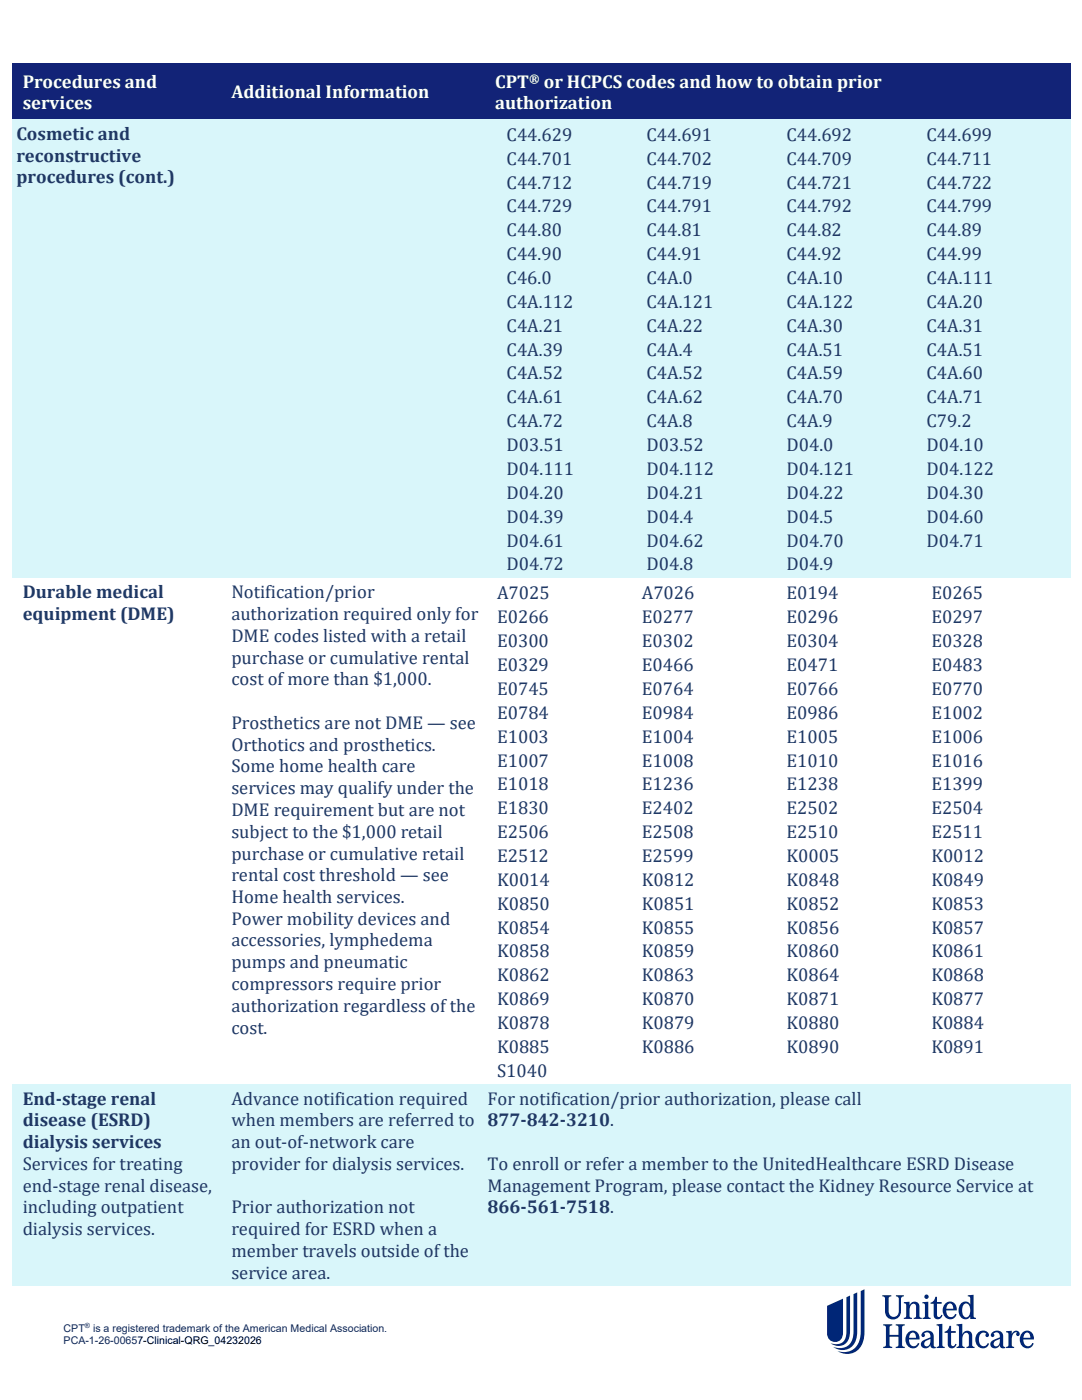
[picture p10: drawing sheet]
<svg xmlns="http://www.w3.org/2000/svg" width="216mm" height="279mm" viewBox="0 0 216 279" stroke-linecap="round" stroke-linejoin="round" font-family="sans-serif">
<g fill="#002677">
<path d="M176.1 258.5h1.8v.2a.45 .45 0 0 0-.6 .5v2.4a1.04 1.04 0 0 0 1 1.2 1.04 1.04 0 0 0 1-1.2v-2.4a.51 .51 0 0 0-.5-.5v-.2h1.6v.2a.51 .51 0 0 0-.6 .5v2.5a1.59 1.59 0 0 1-1.6 1.6 1.59 1.59 0 0 1-1.6-1.6v-2.5a.45 .45 0 0 0-.5-.5z"/>
<path d="M176.2 264.3h1.8v.2a.45 .45 0 0 0-.5 .4v1.5h1.8v-1.5a.44 .44 0 0 0-.6-.4v-.2h1.8v.2a.44 .44 0 0 0-.5 .4v3.5a.44 .44 0 0 0 .5 .4v.2h-1.8v-.2a.44 .44 0 0 0 .6-.4v-1.6h-1.8v1.6a.45 .45 0 0 0 .5 .4v.2h-1.8v-.2a.45 .45 0 0 0 .6-.4v-3.5a.45 .45 0 0 0-.6-.4z"/>
<path d="M180.3 259.9l1.2-.1v.7a1 1 0 0 1 1.1-.7 1 1 0 0 1 .9 .9v1.9a.39 .39 0 0 0 .4 .4v.2h-1.6v-.2a.39 .39 0 0 0 .5-.4v-1.8a.58 .58 0 0 0-.5-.6 .58 .58 0 0 0-.6 .5l-.2 .3a2.06 2.06 0 0 0 .2 1.9l.3 .1v.2h-1.7v-.2a.39 .39 0 0 0 .5-.4v-2.1l-.1-.3-.4-.1z"/>
<path d="M186.6 258.8h.4v1.1h.9v.3h-.9v2.2l.1 .4a.48 .48 0 0 0 .7-.4l.3 .1a.88 .88 0 0 1-.9 .8 .88 .88 0 0 1-.9-.8v-2.3h-.6v-.2a1.21 1.21 0 0 0 .9-1.2z"/>
<path d="M184 259.9l1.2-.1v2.8a.39 .39 0 0 0 .5 .4v.2h-1.6v-.2a.39 .39 0 0 0 .5-.4l-.1-2.3-.5-.2z"/>
<path d="M200.7 265.7l1.2-.1v.7a.77 .77 0 0 1 .8-.7 .77 .77 0 0 1 .7 .9 .36 .36 0 0 1-.5 0 .36 .36 0 0 1 0-.5 .75 .75 0 0 0-1 .8 2.08 2.08 0 0 0 .2 1.9l.3 .1v.2h-1.7v-.2l.3-.1 .2-.3v-2.1l-.1-.3-.4-.1z"/>
<path d="M189.4 264.6h.4v1h.9v.4h-.9v2.2l.1 .4a.48 .48 0 0 0 .7-.4l.3 .1a.88 .88 0 0 1-.9 .8 .88 .88 0 0 1-.9-.8v-2.3h-.6v-.2a1.22 1.22 0 0 0 .9-1.2z"/>
<path d="M195 266.1a1.22 1.22 0 0 1 1.4-.6 1.22 1.22 0 0 1 .9 1.2 .36 .36 0 0 1-.6 0 .36 .36 0 0 1 .1-.5l-.1-.1a.88 .88 0 0 0-1.3 .8 1.22 1.22 0 0 0 1.2 1.7l.5-.5h.3a1.39 1.39 0 0 1-1.5 1 1.39 1.39 0 0 1-1.2-1.3 2.02 2.02 0 0 1 .3-1.7z"/>
<path d="M186.9 264.3l1.1-.1v4.2l.2 .3 .3 .1v.2h-1.6v-.2l.3-.1 .2-.3v-3.5l-.2-.3-.3-.1z"/>
<path d="M190.9 264.3l1.1-.1v2.1a1 1 0 0 1 1.1-.7 1 1 0 0 1 .9 .9v1.9l.2 .3 .3 .1v.2h-1.7v-.2l.4-.1 .1-.3v-1.8a.58 .58 0 0 0-.5-.6 .58 .58 0 0 0-.6 .5l-.1 .3a2.06 2.06 0 0 0 .1 1.9l.3 .1v.2h-1.6v-.2l.3-.1 .1-.3v-3.5l-.1-.3-.3-.1z"/>
<path d="M165 260.6v5.5a1.61 1.61 0 0 0 1.7 1.7 1.61 1.61 0 0 0 1.5-1.9v-6.7zM168.9 258.9l.7-.3v7a2.5 2.5 0 0 1-2.3 3l-.8-.1-.8-.4a2.2 2.2 0 0 0 2.3-.2 2.2 2.2 0 0 0 .9-2.2zM170.3 258.3l.7-.4v7.8a3.1 3.1 0 0 1-2.9 3.7l-.8-.1-1.1-.5a2.85 2.85 0 0 0 3.1-.3 2.85 2.85 0 0 0 1-2.8zM171.7 257.7l.8-.4v8.6a4 4 0 0 1-2.7 4.2h-1.6l-1.1-.5a3.4 3.4 0 0 0 4.6-2.9z"/>
<path d="M189.1 260.4a.55 .55 0 0 1 .9 0l.2 .8h-1.4zM188.5 260.3a1.77 1.77 0 0 0-.3 2 1.77 1.77 0 0 0 1.8 .9 1.31 1.31 0 0 0 .9-.9l-.3-.1a.88 .88 0 0 1-1 .7 .88 .88 0 0 1-.7-.9l-.1-.5h2.1a1.39 1.39 0 0 0-.7-1.6 1.39 1.39 0 0 0-1.7 .4z"/>
<path d="M192.3 260.4a.76 .76 0 0 1 .9-.2 .76 .76 0 0 1 .4 .9 1.37 1.37 0 0 1-.8 1.8 1.39 1.39 0 0 1-.8-1.9zM193.1 258.5v.2l.5 .2v1.4a1.23 1.23 0 0 0-1.4-.5 1.23 1.23 0 0 0-.9 1.3 1.55 1.55 0 0 0 .3 1.6 1.55 1.55 0 0 0 1.6 .4l.4-.4v.5h1.1v-.2a.39 .39 0 0 1-.4-.4v-4.2z"/>
<path d="M204.5 266.2a.55 .55 0 0 1 .9 0l.2 .8h-1.4zM203.9 266.1a1.77 1.77 0 0 0-.3 2 1.77 1.77 0 0 0 1.8 .9 1.31 1.31 0 0 0 .9-.9l-.3-.1a.88 .88 0 0 1-1 .7 .88 .88 0 0 1-.8-.9v-.5h2.1a1.39 1.39 0 0 0-.7-1.6 1.39 1.39 0 0 0-1.7 .4z"/>
<path d="M198.5 267.7l1-.5a1.21 1.21 0 0 1-.7 1.5 .54 .54 0 0 1-.5-.4 .54 .54 0 0 1 .2-.6zM197.9 265.9a.54 .54 0 0 0 0 .9 .36 .36 0 0 0 .5-.1 .36 .36 0 0 0-.2-.5 .74 .74 0 0 1 1-.2 .74 .74 0 0 1 .3 .9 2.7 2.7 0 0 0-1.9 1.1 .96 .96 0 0 0 .7 1.1 .96 .96 0 0 0 1.2-.7v.1a.72 .72 0 0 0 1.1 .5v-.2h-.3l-.1-.3v-1.8a1.28 1.28 0 0 0-.9-1.1 1.28 1.28 0 0 0-1.4 .3z"/>
<path d="M184.6 267.7l1.1-.5a1.21 1.21 0 0 1-.8 1.5 .54 .54 0 0 1-.5-.4 .54 .54 0 0 1 .2-.6zM184.1 265.9a.54 .54 0 0 0-.1 .9 .36 .36 0 0 0 .5-.1 .36 .36 0 0 0-.1-.5 .74 .74 0 0 1 .9-.2 .74 .74 0 0 1 .4 .9 2.73 2.73 0 0 0-1.9 1.1 .96 .96 0 0 0 .7 1.1 .96 .96 0 0 0 1.2-.7v.1a.72 .72 0 0 0 1 .5v-.2h-.2l-.2-.3v-1.8a1.27 1.27 0 0 0-.8-1.1 1.27 1.27 0 0 0-1.4 .3z"/>
<path d="M181.6 266.2a.55 .55 0 0 1 1 0l.2 .8h-1.4zM181.1 266.1a1.77 1.77 0 0 0-.3 2 1.77 1.77 0 0 0 1.8 .9 1.32 1.32 0 0 0 .8-.9l-.2-.1a.88 .88 0 0 1-1 .7 .88 .88 0 0 1-.8-.9v-.5h2.1a1.39 1.39 0 0 0-.7-1.6 1.39 1.39 0 0 0-1.7 .4z"/>
<circle cx="184.9" cy="258.8" r=".44"/>
</g>
<g fill="#122377">
<path d="M2.5 12.7h41.6v11.2h-41.6z" fill-rule="evenodd"/>
<path d="M3.3 13.9h40.1v4.4h-40.1z" fill-rule="evenodd"/>
<path d="M3.3 18.3h40.1v4.3h-40.1z" fill-rule="evenodd"/>
<path d="M44.1 12.7h52.4v11.2h-52.4z" fill-rule="evenodd"/>
<path d="M44.9 16.1h50.9v4.4h-50.9z" fill-rule="evenodd"/>
<path d="M96.5 12.7h117.1v11.2h-117.1z" fill-rule="evenodd"/>
<path d="M97.3 13.9h115.5v4.4h-115.5z" fill-rule="evenodd"/>
<path d="M97.3 18.3h115.5v4.3h-115.5z" fill-rule="evenodd"/>
<path d="M2.5 12.7h41.6v.5h-41.6z" fill-rule="evenodd"/>
<path d="M44.1 12.7h52.4v.5h-52.4z" fill-rule="evenodd"/>
<path d="M96.5 12.7h117.1v.5h-117.1z" fill-rule="evenodd"/>
<path d="M2.5 23.4h41.6v.5h-41.6z" fill-rule="evenodd"/>
<path d="M44.1 23.4h52.4v.5h-52.4z" fill-rule="evenodd"/>
<path d="M96.5 23.4h117.1v.5h-117.1z" fill-rule="evenodd"/>
</g>
<g fill="#d9f6fa">
<path d="M2.5 23.9h41.6v91.5h-41.6z" fill-rule="evenodd"/>
<path d="M3.3 28.7h40.1v4.4h-40.1z" fill-rule="evenodd"/>
<path d="M3.3 33.1h40.1v4.3h-40.1z" fill-rule="evenodd"/>
<path d="M3.3 37.4h40.1v4.4h-40.1z" fill-rule="evenodd"/>
<path d="M44.1 23.9h52.4v91.5h-52.4z" fill-rule="evenodd"/>
<path d="M96.5 23.9h117.1v91.5h-117.1z" fill-rule="evenodd"/>
<path d="M97.3 24.4h115.5v90.5h-115.5z" fill-rule="evenodd"/>
<path d="M99.2 24.4h27.9v4.7h-27.9z" fill-rule="evenodd"/>
<path d="M127.1 24.4h27.9v4.7h-27.9z" fill-rule="evenodd"/>
<path d="M155 24.4h28v4.7h-28z" fill-rule="evenodd"/>
<path d="M183 24.4h27.9v4.7h-27.9z" fill-rule="evenodd"/>
<path d="M99.2 29.1h27.9v4.8h-27.9z" fill-rule="evenodd"/>
<path d="M101.1 29.4h24.1v4.3h-24.1z" fill-rule="evenodd"/>
<path d="M127.1 29.1h27.9v4.8h-27.9z" fill-rule="evenodd"/>
<path d="M129 29.4h24.1v4.3h-24.1z" fill-rule="evenodd"/>
<path d="M155 29.1h28v4.8h-28z" fill-rule="evenodd"/>
<path d="M157 29.4h24.1v4.3h-24.1z" fill-rule="evenodd"/>
<path d="M183 29.1h27.9v4.8h-27.9z" fill-rule="evenodd"/>
<path d="M184.9 29.4h24.1v4.3h-24.1z" fill-rule="evenodd"/>
<path d="M99.2 33.9h27.9v4.8h-27.9z" fill-rule="evenodd"/>
<path d="M127.1 33.9h27.9v4.8h-27.9z" fill-rule="evenodd"/>
<path d="M155 33.9h28v4.8h-28z" fill-rule="evenodd"/>
<path d="M183 33.9h27.9v4.8h-27.9z" fill-rule="evenodd"/>
<path d="M99.2 38.7h27.9v4.7h-27.9z" fill-rule="evenodd"/>
<path d="M101.1 38.9h24.1v4.3h-24.1z" fill-rule="evenodd"/>
<path d="M127.1 38.7h27.9v4.7h-27.9z" fill-rule="evenodd"/>
<path d="M129 38.9h24.1v4.3h-24.1z" fill-rule="evenodd"/>
<path d="M155 38.7h28v4.7h-28z" fill-rule="evenodd"/>
<path d="M157 38.9h24.1v4.3h-24.1z" fill-rule="evenodd"/>
<path d="M183 38.7h27.9v4.7h-27.9z" fill-rule="evenodd"/>
<path d="M184.9 38.9h24.1v4.3h-24.1z" fill-rule="evenodd"/>
<path d="M99.2 43.4h27.9v4.8h-27.9z" fill-rule="evenodd"/>
<path d="M127.1 43.4h27.9v4.8h-27.9z" fill-rule="evenodd"/>
<path d="M155 43.4h28v4.8h-28z" fill-rule="evenodd"/>
<path d="M183 43.4h27.9v4.8h-27.9z" fill-rule="evenodd"/>
<path d="M99.2 48.2h27.9v4.8h-27.9z" fill-rule="evenodd"/>
<path d="M101.1 48.4h24.1v4.4h-24.1z" fill-rule="evenodd"/>
<path d="M127.1 48.2h27.9v4.8h-27.9z" fill-rule="evenodd"/>
<path d="M129 48.4h24.1v4.4h-24.1z" fill-rule="evenodd"/>
<path d="M155 48.2h28v4.8h-28z" fill-rule="evenodd"/>
<path d="M157 48.4h24.1v4.4h-24.1z" fill-rule="evenodd"/>
<path d="M183 48.2h27.9v4.8h-27.9z" fill-rule="evenodd"/>
<path d="M184.9 48.4h24.1v4.4h-24.1z" fill-rule="evenodd"/>
<path d="M99.2 53h27.9v4.7h-27.9z" fill-rule="evenodd"/>
<path d="M127.1 53h27.9v4.7h-27.9z" fill-rule="evenodd"/>
<path d="M155 53h28v4.7h-28z" fill-rule="evenodd"/>
<path d="M183 53h27.9v4.7h-27.9z" fill-rule="evenodd"/>
<path d="M99.2 57.7h27.9v4.8h-27.9z" fill-rule="evenodd"/>
<path d="M101.1 57.9h24.1v4.4h-24.1z" fill-rule="evenodd"/>
<path d="M127.1 57.7h27.9v4.8h-27.9z" fill-rule="evenodd"/>
<path d="M129 57.9h24.1v4.4h-24.1z" fill-rule="evenodd"/>
<path d="M155 57.7h28v4.8h-28z" fill-rule="evenodd"/>
<path d="M157 57.9h24.1v4.4h-24.1z" fill-rule="evenodd"/>
<path d="M183 57.7h27.9v4.8h-27.9z" fill-rule="evenodd"/>
<path d="M184.9 57.9h24.1v4.4h-24.1z" fill-rule="evenodd"/>
<path d="M99.2 62.5h27.9v4.7h-27.9z" fill-rule="evenodd"/>
<path d="M127.1 62.5h27.9v4.7h-27.9z" fill-rule="evenodd"/>
<path d="M155 62.5h28v4.7h-28z" fill-rule="evenodd"/>
<path d="M183 62.5h27.9v4.7h-27.9z" fill-rule="evenodd"/>
<path d="M99.2 67.2h27.9v4.8h-27.9z" fill-rule="evenodd"/>
<path d="M101.1 67.5h24.1v4.3h-24.1z" fill-rule="evenodd"/>
<path d="M127.1 67.2h27.9v4.8h-27.9z" fill-rule="evenodd"/>
<path d="M129 67.5h24.1v4.3h-24.1z" fill-rule="evenodd"/>
<path d="M155 67.2h28v4.8h-28z" fill-rule="evenodd"/>
<path d="M157 67.5h24.1v4.3h-24.1z" fill-rule="evenodd"/>
<path d="M183 67.2h27.9v4.8h-27.9z" fill-rule="evenodd"/>
<path d="M184.9 67.5h24.1v4.3h-24.1z" fill-rule="evenodd"/>
<path d="M99.2 72h27.9v4.8h-27.9z" fill-rule="evenodd"/>
<path d="M127.1 72h27.9v4.8h-27.9z" fill-rule="evenodd"/>
<path d="M155 72h28v4.8h-28z" fill-rule="evenodd"/>
<path d="M183 72h27.9v4.8h-27.9z" fill-rule="evenodd"/>
<path d="M99.2 76.8h27.9v4.7h-27.9z" fill-rule="evenodd"/>
<path d="M101.1 77h24.1v4.3h-24.1z" fill-rule="evenodd"/>
<path d="M127.1 76.8h27.9v4.7h-27.9z" fill-rule="evenodd"/>
<path d="M129 77h24.1v4.3h-24.1z" fill-rule="evenodd"/>
<path d="M155 76.8h28v4.7h-28z" fill-rule="evenodd"/>
<path d="M157 77h24.1v4.3h-24.1z" fill-rule="evenodd"/>
<path d="M183 76.8h27.9v4.7h-27.9z" fill-rule="evenodd"/>
<path d="M184.9 77h24.1v4.3h-24.1z" fill-rule="evenodd"/>
<path d="M99.2 81.5h27.9v4.8h-27.9z" fill-rule="evenodd"/>
<path d="M127.1 81.5h27.9v4.8h-27.9z" fill-rule="evenodd"/>
<path d="M155 81.5h28v4.8h-28z" fill-rule="evenodd"/>
<path d="M183 81.5h27.9v4.8h-27.9z" fill-rule="evenodd"/>
<path d="M99.2 86.3h27.9v4.8h-27.9z" fill-rule="evenodd"/>
<path d="M101.1 86.5h24.1v4.4h-24.1z" fill-rule="evenodd"/>
<path d="M127.1 86.3h27.9v4.8h-27.9z" fill-rule="evenodd"/>
<path d="M129 86.5h24.1v4.4h-24.1z" fill-rule="evenodd"/>
<path d="M155 86.3h28v4.8h-28z" fill-rule="evenodd"/>
<path d="M157 86.5h24.1v4.4h-24.1z" fill-rule="evenodd"/>
<path d="M183 86.3h27.9v4.8h-27.9z" fill-rule="evenodd"/>
<path d="M184.9 86.5h24.1v4.4h-24.1z" fill-rule="evenodd"/>
<path d="M99.2 91.1h27.9v4.7h-27.9z" fill-rule="evenodd"/>
<path d="M127.1 91.1h27.9v4.7h-27.9z" fill-rule="evenodd"/>
<path d="M155 91.1h28v4.7h-28z" fill-rule="evenodd"/>
<path d="M183 91.1h27.9v4.7h-27.9z" fill-rule="evenodd"/>
<path d="M99.2 95.8h27.9v4.8h-27.9z" fill-rule="evenodd"/>
<path d="M101.1 96h24.1v4.4h-24.1z" fill-rule="evenodd"/>
<path d="M127.1 95.8h27.9v4.8h-27.9z" fill-rule="evenodd"/>
<path d="M129 96h24.1v4.4h-24.1z" fill-rule="evenodd"/>
<path d="M155 95.8h28v4.8h-28z" fill-rule="evenodd"/>
<path d="M157 96h24.1v4.4h-24.1z" fill-rule="evenodd"/>
<path d="M183 95.8h27.9v4.8h-27.9z" fill-rule="evenodd"/>
<path d="M184.9 96h24.1v4.4h-24.1z" fill-rule="evenodd"/>
<path d="M99.2 100.6h27.9v4.7h-27.9z" fill-rule="evenodd"/>
<path d="M127.1 100.6h27.9v4.7h-27.9z" fill-rule="evenodd"/>
<path d="M155 100.6h28v4.7h-28z" fill-rule="evenodd"/>
<path d="M183 100.6h27.9v4.7h-27.9z" fill-rule="evenodd"/>
<path d="M99.2 105.3h27.9v4.8h-27.9z" fill-rule="evenodd"/>
<path d="M101.1 105.6h24.1v4.3h-24.1z" fill-rule="evenodd"/>
<path d="M127.1 105.3h27.9v4.8h-27.9z" fill-rule="evenodd"/>
<path d="M129 105.6h24.1v4.3h-24.1z" fill-rule="evenodd"/>
<path d="M155 105.3h28v4.8h-28z" fill-rule="evenodd"/>
<path d="M157 105.6h24.1v4.3h-24.1z" fill-rule="evenodd"/>
<path d="M183 105.3h27.9v4.8h-27.9z" fill-rule="evenodd"/>
<path d="M184.9 105.6h24.1v4.3h-24.1z" fill-rule="evenodd"/>
<path d="M99.2 110.1h27.9v4.8h-27.9z" fill-rule="evenodd"/>
<path d="M127.1 110.1h27.9v4.8h-27.9z" fill-rule="evenodd"/>
<path d="M155 110.1h28v4.8h-28z" fill-rule="evenodd"/>
<path d="M183 110.1h27.9v4.8h-27.9z" fill-rule="evenodd"/>
<path d="M2.5 23.9h41.6v.5h-41.6z" fill-rule="evenodd"/>
<path d="M44.1 23.9h52.4v.5h-52.4z" fill-rule="evenodd"/>
<path d="M96.5 23.9h117.1v.5h-117.1z" fill-rule="evenodd"/>
<path d="M2.5 114.9h41.6v.5h-41.6z" fill-rule="evenodd"/>
<path d="M44.1 114.9h52.4v.5h-52.4z" fill-rule="evenodd"/>
<path d="M96.5 114.9h117.1v.5h-117.1z" fill-rule="evenodd"/>
</g>
<g fill="#d9f6fa">
<path d="M3.3 24.4h40.1v4.3h-40.1z"/>
<path d="M101.1 24.6h24.1v4.4h-24.1z"/>
<path d="M129 24.6h24.1v4.4h-24.1z"/>
<path d="M157 24.6h24.1v4.4h-24.1z"/>
<path d="M184.9 24.6h24.1v4.4h-24.1z"/>
<path d="M101.1 34.1h24.1v4.4h-24.1z"/>
<path d="M129 34.1h24.1v4.4h-24.1z"/>
<path d="M157 34.1h24.1v4.4h-24.1z"/>
<path d="M184.9 34.1h24.1v4.4h-24.1z"/>
<path d="M101.1 43.6h24.1v4.4h-24.1z"/>
<path d="M129 43.6h24.1v4.4h-24.1z"/>
<path d="M157 43.6h24.1v4.4h-24.1z"/>
<path d="M184.9 43.6h24.1v4.4h-24.1z"/>
<path d="M101.1 53.2h24.1v4.3h-24.1z"/>
<path d="M129 53.2h24.1v4.3h-24.1z"/>
<path d="M157 53.2h24.1v4.3h-24.1z"/>
<path d="M184.9 53.2h24.1v4.3h-24.1z"/>
<path d="M101.1 62.7h24.1v4.4h-24.1z"/>
<path d="M129 62.7h24.1v4.4h-24.1z"/>
<path d="M157 62.7h24.1v4.4h-24.1z"/>
<path d="M184.9 62.7h24.1v4.4h-24.1z"/>
<path d="M101.1 72.2h24.1v4.4h-24.1z"/>
<path d="M129 72.2h24.1v4.4h-24.1z"/>
<path d="M157 72.2h24.1v4.4h-24.1z"/>
<path d="M184.9 72.2h24.1v4.4h-24.1z"/>
<path d="M101.1 81.7h24.1v4.4h-24.1z"/>
<path d="M129 81.7h24.1v4.4h-24.1z"/>
<path d="M157 81.7h24.1v4.4h-24.1z"/>
<path d="M184.9 81.7h24.1v4.4h-24.1z"/>
<path d="M101.1 91.3h24.1v4.3h-24.1z"/>
<path d="M129 91.3h24.1v4.3h-24.1z"/>
<path d="M157 91.3h24.1v4.3h-24.1z"/>
<path d="M184.9 91.3h24.1v4.3h-24.1z"/>
<path d="M101.1 100.8h24.1v4.4h-24.1z"/>
<path d="M129 100.8h24.1v4.4h-24.1z"/>
<path d="M157 100.8h24.1v4.4h-24.1z"/>
<path d="M184.9 100.8h24.1v4.4h-24.1z"/>
<path d="M101.1 110.3h24.1v4.4h-24.1z"/>
<path d="M129 110.3h24.1v4.4h-24.1z"/>
<path d="M157 110.3h24.1v4.4h-24.1z"/>
</g>
<g fill="#fff">
<path d="M2.5 115.4h41.6v101h-41.6z" fill-rule="evenodd"/>
<path d="M3.3 120.2h40.1v4.4h-40.1z" fill-rule="evenodd"/>
<path d="M3.3 124.6h40.1v4.3h-40.1z" fill-rule="evenodd"/>
<path d="M3.3 128.9h40.1v4.4h-40.1z" fill-rule="evenodd"/>
<path d="M3.3 133.3h40.1v4.3h-40.1z" fill-rule="evenodd"/>
<path d="M3.3 137.6h40.1v4.4h-40.1z" fill-rule="evenodd"/>
<path d="M3.3 142h40.1v4.3h-40.1z" fill-rule="evenodd"/>
<path d="M3.3 146.3h40.1v4.3h-40.1z" fill-rule="evenodd"/>
<path d="M3.3 150.6h40.1v4.4h-40.1z" fill-rule="evenodd"/>
<path d="M3.3 155h40.1v4.3h-40.1z" fill-rule="evenodd"/>
<path d="M3.3 159.3h40.1v4.4h-40.1z" fill-rule="evenodd"/>
<path d="M3.3 163.7h40.1v4.3h-40.1z" fill-rule="evenodd"/>
<path d="M3.3 168h40.1v4.4h-40.1z" fill-rule="evenodd"/>
<path d="M3.3 172.4h40.1v4.3h-40.1z" fill-rule="evenodd"/>
<path d="M3.3 176.7h40.1v4.3h-40.1z" fill-rule="evenodd"/>
<path d="M3.3 181h40.1v4.4h-40.1z" fill-rule="evenodd"/>
<path d="M3.3 185.4h40.1v4.3h-40.1z" fill-rule="evenodd"/>
<path d="M3.3 189.7h40.1v4.4h-40.1z" fill-rule="evenodd"/>
<path d="M3.3 194.1h40.1v4.3h-40.1z" fill-rule="evenodd"/>
<path d="M3.3 198.4h40.1v4.4h-40.1z" fill-rule="evenodd"/>
<path d="M3.3 202.8h40.1v4.3h-40.1z" fill-rule="evenodd"/>
<path d="M44.1 115.4h52.4v101h-52.4z" fill-rule="evenodd"/>
<path d="M44.9 120.2h50.9v4.4h-50.9z" fill-rule="evenodd"/>
<path d="M44.9 124.6h50.9v4.3h-50.9z" fill-rule="evenodd"/>
<path d="M44.9 128.9h50.9v4.4h-50.9z" fill-rule="evenodd"/>
<path d="M44.9 133.3h50.9v4.3h-50.9z" fill-rule="evenodd"/>
<path d="M44.9 137.6h50.9v4.4h-50.9z" fill-rule="evenodd"/>
<path d="M44.9 142h50.9v4.3h-50.9z" fill-rule="evenodd"/>
<path d="M44.9 146.3h50.9v4.3h-50.9z" fill-rule="evenodd"/>
<path d="M44.9 150.6h50.9v4.4h-50.9z" fill-rule="evenodd"/>
<path d="M44.9 155h50.9v4.3h-50.9z" fill-rule="evenodd"/>
<path d="M44.9 159.3h50.9v4.4h-50.9z" fill-rule="evenodd"/>
<path d="M44.9 163.7h50.9v4.3h-50.9z" fill-rule="evenodd"/>
<path d="M44.9 168h50.9v4.4h-50.9z" fill-rule="evenodd"/>
<path d="M44.9 172.4h50.9v4.3h-50.9z" fill-rule="evenodd"/>
<path d="M44.9 176.7h50.9v4.3h-50.9z" fill-rule="evenodd"/>
<path d="M44.9 181h50.9v4.4h-50.9z" fill-rule="evenodd"/>
<path d="M44.9 185.4h50.9v4.3h-50.9z" fill-rule="evenodd"/>
<path d="M44.9 189.7h50.9v4.4h-50.9z" fill-rule="evenodd"/>
<path d="M44.9 194.1h50.9v4.3h-50.9z" fill-rule="evenodd"/>
<path d="M44.9 198.4h50.9v4.4h-50.9z" fill-rule="evenodd"/>
<path d="M44.9 202.8h50.9v4.3h-50.9z" fill-rule="evenodd"/>
<path d="M44.9 207.1h50.9v4.3h-50.9z" fill-rule="evenodd"/>
<path d="M96.5 115.4h117.1v101h-117.1z" fill-rule="evenodd"/>
<path d="M97.3 115.9h28.9v4.8h-28.9z" fill-rule="evenodd"/>
<path d="M99.2 116.1h25v4.4h-25z" fill-rule="evenodd"/>
<path d="M126.2 115.9h28.8v4.8h-28.8z" fill-rule="evenodd"/>
<path d="M128.1 116.1h25v4.4h-25z" fill-rule="evenodd"/>
<path d="M155 115.9h28.9v4.8h-28.9z" fill-rule="evenodd"/>
<path d="M157 116.1h25v4.4h-25z" fill-rule="evenodd"/>
<path d="M183.9 115.9h28.9v4.8h-28.9z" fill-rule="evenodd"/>
<path d="M185.8 116.1h25.1v4.4h-25.1z" fill-rule="evenodd"/>
<path d="M97.3 120.7h28.9v4.7h-28.9z" fill-rule="evenodd"/>
<path d="M126.2 120.7h28.8v4.7h-28.8z" fill-rule="evenodd"/>
<path d="M155 120.7h28.9v4.7h-28.9z" fill-rule="evenodd"/>
<path d="M183.9 120.7h28.9v4.7h-28.9z" fill-rule="evenodd"/>
<path d="M97.3 125.4h28.9v4.8h-28.9z" fill-rule="evenodd"/>
<path d="M99.2 125.6h25v4.4h-25z" fill-rule="evenodd"/>
<path d="M126.2 125.4h28.8v4.8h-28.8z" fill-rule="evenodd"/>
<path d="M128.1 125.6h25v4.4h-25z" fill-rule="evenodd"/>
<path d="M155 125.4h28.9v4.8h-28.9z" fill-rule="evenodd"/>
<path d="M157 125.6h25v4.4h-25z" fill-rule="evenodd"/>
<path d="M183.9 125.4h28.9v4.8h-28.9z" fill-rule="evenodd"/>
<path d="M185.8 125.6h25.1v4.4h-25.1z" fill-rule="evenodd"/>
<path d="M97.3 130.2h28.9v4.8h-28.9z" fill-rule="evenodd"/>
<path d="M126.2 130.2h28.8v4.8h-28.8z" fill-rule="evenodd"/>
<path d="M155 130.2h28.9v4.8h-28.9z" fill-rule="evenodd"/>
<path d="M183.9 130.2h28.9v4.8h-28.9z" fill-rule="evenodd"/>
<path d="M97.3 135h28.9v4.7h-28.9z" fill-rule="evenodd"/>
<path d="M99.2 135.2h25v4.3h-25z" fill-rule="evenodd"/>
<path d="M126.2 135h28.8v4.7h-28.8z" fill-rule="evenodd"/>
<path d="M128.1 135.2h25v4.3h-25z" fill-rule="evenodd"/>
<path d="M155 135h28.9v4.7h-28.9z" fill-rule="evenodd"/>
<path d="M157 135.2h25v4.3h-25z" fill-rule="evenodd"/>
<path d="M183.9 135h28.9v4.7h-28.9z" fill-rule="evenodd"/>
<path d="M185.8 135.2h25.1v4.3h-25.1z" fill-rule="evenodd"/>
<path d="M97.3 139.7h28.9v4.8h-28.9z" fill-rule="evenodd"/>
<path d="M126.2 139.7h28.8v4.8h-28.8z" fill-rule="evenodd"/>
<path d="M155 139.7h28.9v4.8h-28.9z" fill-rule="evenodd"/>
<path d="M183.9 139.7h28.9v4.8h-28.9z" fill-rule="evenodd"/>
<path d="M97.3 144.5h28.9v4.7h-28.9z" fill-rule="evenodd"/>
<path d="M99.2 144.7h25v4.3h-25z" fill-rule="evenodd"/>
<path d="M126.2 144.5h28.8v4.7h-28.8z" fill-rule="evenodd"/>
<path d="M128.1 144.7h25v4.3h-25z" fill-rule="evenodd"/>
<path d="M155 144.5h28.9v4.7h-28.9z" fill-rule="evenodd"/>
<path d="M157 144.7h25v4.3h-25z" fill-rule="evenodd"/>
<path d="M183.9 144.5h28.9v4.7h-28.9z" fill-rule="evenodd"/>
<path d="M185.8 144.7h25.1v4.3h-25.1z" fill-rule="evenodd"/>
<path d="M97.3 149.2h28.9v4.8h-28.9z" fill-rule="evenodd"/>
<path d="M126.2 149.2h28.8v4.8h-28.8z" fill-rule="evenodd"/>
<path d="M155 149.2h28.9v4.8h-28.9z" fill-rule="evenodd"/>
<path d="M183.9 149.2h28.9v4.8h-28.9z" fill-rule="evenodd"/>
<path d="M97.3 154h28.9v4.8h-28.9z" fill-rule="evenodd"/>
<path d="M99.2 154.2h25v4.4h-25z" fill-rule="evenodd"/>
<path d="M126.2 154h28.8v4.8h-28.8z" fill-rule="evenodd"/>
<path d="M128.1 154.2h25v4.4h-25z" fill-rule="evenodd"/>
<path d="M155 154h28.9v4.8h-28.9z" fill-rule="evenodd"/>
<path d="M157 154.2h25v4.4h-25z" fill-rule="evenodd"/>
<path d="M183.9 154h28.9v4.8h-28.9z" fill-rule="evenodd"/>
<path d="M185.8 154.2h25.1v4.4h-25.1z" fill-rule="evenodd"/>
<path d="M97.3 158.8h28.9v4.7h-28.9z" fill-rule="evenodd"/>
<path d="M126.2 158.8h28.8v4.7h-28.8z" fill-rule="evenodd"/>
<path d="M155 158.8h28.9v4.7h-28.9z" fill-rule="evenodd"/>
<path d="M183.9 158.8h28.9v4.7h-28.9z" fill-rule="evenodd"/>
<path d="M97.3 163.5h28.9v4.8h-28.9z" fill-rule="evenodd"/>
<path d="M99.2 163.7h25v4.4h-25z" fill-rule="evenodd"/>
<path d="M126.2 163.5h28.8v4.8h-28.8z" fill-rule="evenodd"/>
<path d="M128.1 163.7h25v4.4h-25z" fill-rule="evenodd"/>
<path d="M155 163.5h28.9v4.8h-28.9z" fill-rule="evenodd"/>
<path d="M157 163.7h25v4.4h-25z" fill-rule="evenodd"/>
<path d="M183.9 163.5h28.9v4.8h-28.9z" fill-rule="evenodd"/>
<path d="M185.8 163.7h25.1v4.4h-25.1z" fill-rule="evenodd"/>
<path d="M97.3 168.3h28.9v4.8h-28.9z" fill-rule="evenodd"/>
<path d="M126.2 168.3h28.8v4.8h-28.8z" fill-rule="evenodd"/>
<path d="M155 168.3h28.9v4.8h-28.9z" fill-rule="evenodd"/>
<path d="M183.9 168.3h28.9v4.8h-28.9z" fill-rule="evenodd"/>
<path d="M97.3 173.1h28.9v4.7h-28.9z" fill-rule="evenodd"/>
<path d="M99.2 173.3h25v4.3h-25z" fill-rule="evenodd"/>
<path d="M126.2 173.1h28.8v4.7h-28.8z" fill-rule="evenodd"/>
<path d="M128.1 173.3h25v4.3h-25z" fill-rule="evenodd"/>
<path d="M155 173.1h28.9v4.7h-28.9z" fill-rule="evenodd"/>
<path d="M157 173.3h25v4.3h-25z" fill-rule="evenodd"/>
<path d="M183.9 173.1h28.9v4.7h-28.9z" fill-rule="evenodd"/>
<path d="M185.8 173.3h25.1v4.3h-25.1z" fill-rule="evenodd"/>
<path d="M97.3 177.8h28.9v4.8h-28.9z" fill-rule="evenodd"/>
<path d="M126.2 177.8h28.8v4.8h-28.8z" fill-rule="evenodd"/>
<path d="M155 177.8h28.9v4.8h-28.9z" fill-rule="evenodd"/>
<path d="M183.9 177.8h28.9v4.8h-28.9z" fill-rule="evenodd"/>
<path d="M97.3 182.6h28.9v4.7h-28.9z" fill-rule="evenodd"/>
<path d="M99.2 182.8h25v4.3h-25z" fill-rule="evenodd"/>
<path d="M126.2 182.6h28.8v4.7h-28.8z" fill-rule="evenodd"/>
<path d="M128.1 182.8h25v4.3h-25z" fill-rule="evenodd"/>
<path d="M155 182.6h28.9v4.7h-28.9z" fill-rule="evenodd"/>
<path d="M157 182.8h25v4.3h-25z" fill-rule="evenodd"/>
<path d="M183.9 182.6h28.9v4.7h-28.9z" fill-rule="evenodd"/>
<path d="M185.8 182.8h25.1v4.3h-25.1z" fill-rule="evenodd"/>
<path d="M97.3 187.3h28.9v4.8h-28.9z" fill-rule="evenodd"/>
<path d="M126.2 187.3h28.8v4.8h-28.8z" fill-rule="evenodd"/>
<path d="M155 187.3h28.9v4.8h-28.9z" fill-rule="evenodd"/>
<path d="M183.9 187.3h28.9v4.8h-28.9z" fill-rule="evenodd"/>
<path d="M97.3 192.1h28.9v4.8h-28.9z" fill-rule="evenodd"/>
<path d="M99.2 192.3h25v4.4h-25z" fill-rule="evenodd"/>
<path d="M126.2 192.1h28.8v4.8h-28.8z" fill-rule="evenodd"/>
<path d="M128.1 192.3h25v4.4h-25z" fill-rule="evenodd"/>
<path d="M155 192.1h28.9v4.8h-28.9z" fill-rule="evenodd"/>
<path d="M157 192.3h25v4.4h-25z" fill-rule="evenodd"/>
<path d="M183.9 192.1h28.9v4.8h-28.9z" fill-rule="evenodd"/>
<path d="M185.8 192.3h25.1v4.4h-25.1z" fill-rule="evenodd"/>
<path d="M97.3 196.9h28.9v4.7h-28.9z" fill-rule="evenodd"/>
<path d="M126.2 196.9h28.8v4.7h-28.8z" fill-rule="evenodd"/>
<path d="M155 196.9h28.9v4.7h-28.9z" fill-rule="evenodd"/>
<path d="M183.9 196.9h28.9v4.7h-28.9z" fill-rule="evenodd"/>
<path d="M97.3 201.6h28.9v4.8h-28.9z" fill-rule="evenodd"/>
<path d="M99.2 201.8h25v4.4h-25z" fill-rule="evenodd"/>
<path d="M126.2 201.6h28.8v4.8h-28.8z" fill-rule="evenodd"/>
<path d="M128.1 201.8h25v4.4h-25z" fill-rule="evenodd"/>
<path d="M155 201.6h28.9v4.8h-28.9z" fill-rule="evenodd"/>
<path d="M157 201.8h25v4.4h-25z" fill-rule="evenodd"/>
<path d="M183.9 201.6h28.9v4.8h-28.9z" fill-rule="evenodd"/>
<path d="M185.8 201.8h25.1v4.4h-25.1z" fill-rule="evenodd"/>
<path d="M97.3 206.4h28.9v4.8h-28.9z" fill-rule="evenodd"/>
<path d="M126.2 206.4h28.8v4.8h-28.8z" fill-rule="evenodd"/>
<path d="M155 206.4h28.9v4.8h-28.9z" fill-rule="evenodd"/>
<path d="M183.9 206.4h28.9v4.8h-28.9z" fill-rule="evenodd"/>
<path d="M97.3 211.2h28.9v4.7h-28.9z" fill-rule="evenodd"/>
<path d="M99.2 211.4h25v4.3h-25z" fill-rule="evenodd"/>
<path d="M126.2 211.2h28.8v4.7h-28.8z" fill-rule="evenodd"/>
<path d="M155 211.2h28.9v4.7h-28.9z" fill-rule="evenodd"/>
<path d="M183.9 211.2h28.9v4.7h-28.9z" fill-rule="evenodd"/>
<path d="M2.5 115.4h41.6v.5h-41.6z" fill-rule="evenodd"/>
<path d="M44.1 115.4h52.4v.5h-52.4z" fill-rule="evenodd"/>
<path d="M96.5 115.4h117.1v.5h-117.1z" fill-rule="evenodd"/>
<path d="M2.5 215.9h41.6v.5h-41.6z" fill-rule="evenodd"/>
<path d="M44.1 215.9h52.4v.5h-52.4z" fill-rule="evenodd"/>
<path d="M96.5 215.9h117.1v.5h-117.1z" fill-rule="evenodd"/>
</g>
<g fill="#fff">
<path d="M3.3 115.9h40.1v4.3h-40.1z"/>
<path d="M44.9 115.9h50.9v4.3h-50.9z"/>
<path d="M99.2 120.9h25v4.3h-25z"/>
<path d="M128.1 120.9h25v4.3h-25z"/>
<path d="M157 120.9h25v4.3h-25z"/>
<path d="M185.8 120.9h25.1v4.3h-25.1z"/>
<path d="M99.2 130.4h25v4.3h-25z"/>
<path d="M128.1 130.4h25v4.3h-25z"/>
<path d="M157 130.4h25v4.3h-25z"/>
<path d="M185.8 130.4h25.1v4.3h-25.1z"/>
<path d="M99.2 139.9h25v4.4h-25z"/>
<path d="M128.1 139.9h25v4.4h-25z"/>
<path d="M157 139.9h25v4.4h-25z"/>
<path d="M185.8 139.9h25.1v4.4h-25.1z"/>
<path d="M99.2 149.5h25v4.3h-25z"/>
<path d="M128.1 149.5h25v4.3h-25z"/>
<path d="M157 149.5h25v4.3h-25z"/>
<path d="M185.8 149.5h25.1v4.3h-25.1z"/>
<path d="M99.2 159h25v4.3h-25z"/>
<path d="M128.1 159h25v4.3h-25z"/>
<path d="M157 159h25v4.3h-25z"/>
<path d="M185.8 159h25.1v4.3h-25.1z"/>
<path d="M99.2 168.5h25v4.3h-25z"/>
<path d="M128.1 168.5h25v4.3h-25z"/>
<path d="M157 168.5h25v4.3h-25z"/>
<path d="M185.8 168.5h25.1v4.3h-25.1z"/>
<path d="M99.2 178h25v4.4h-25z"/>
<path d="M128.1 178h25v4.4h-25z"/>
<path d="M157 178h25v4.4h-25z"/>
<path d="M185.8 178h25.1v4.4h-25.1z"/>
<path d="M99.2 187.6h25v4.3h-25z"/>
<path d="M128.1 187.6h25v4.3h-25z"/>
<path d="M157 187.6h25v4.3h-25z"/>
<path d="M185.8 187.6h25.1v4.3h-25.1z"/>
<path d="M99.2 197.1h25v4.3h-25z"/>
<path d="M128.1 197.1h25v4.3h-25z"/>
<path d="M157 197.1h25v4.3h-25z"/>
<path d="M185.8 197.1h25.1v4.3h-25.1z"/>
<path d="M99.2 206.6h25v4.3h-25z"/>
<path d="M128.1 206.6h25v4.3h-25z"/>
<path d="M157 206.6h25v4.3h-25z"/>
<path d="M185.8 206.6h25.1v4.3h-25.1z"/>
</g>
<g fill="#d9f6fa">
<path d="M2.5 216.4h41.6v40.1h-41.6z" fill-rule="evenodd"/>
<path d="M3.3 221.3h40.1v4.3h-40.1z" fill-rule="evenodd"/>
<path d="M3.3 225.6h40.1v4.4h-40.1z" fill-rule="evenodd"/>
<path d="M3.3 230h40.1v4.3h-40.1z" fill-rule="evenodd"/>
<path d="M3.3 234.3h40.1v4.4h-40.1z" fill-rule="evenodd"/>
<path d="M3.3 238.7h40.1v4.3h-40.1z" fill-rule="evenodd"/>
<path d="M3.3 243h40.1v4.3h-40.1z" fill-rule="evenodd"/>
<path d="M3.3 247.3h40.1v4.4h-40.1z" fill-rule="evenodd"/>
<path d="M44.1 216.4h52.4v40.1h-52.4z" fill-rule="evenodd"/>
<path d="M44.9 221.3h50.9v4.3h-50.9z" fill-rule="evenodd"/>
<path d="M44.9 225.6h50.9v4.4h-50.9z" fill-rule="evenodd"/>
<path d="M44.9 230h50.9v4.3h-50.9z" fill-rule="evenodd"/>
<path d="M44.9 234.3h50.9v4.4h-50.9z" fill-rule="evenodd"/>
<path d="M44.9 238.7h50.9v4.3h-50.9z" fill-rule="evenodd"/>
<path d="M44.9 243h50.9v4.3h-50.9z" fill-rule="evenodd"/>
<path d="M44.9 247.3h50.9v4.4h-50.9z" fill-rule="evenodd"/>
<path d="M96.5 216.4h117.1v40.1h-117.1z" fill-rule="evenodd"/>
<path d="M97.3 221.3h115.5v4.3h-115.5z" fill-rule="evenodd"/>
<path d="M97.3 225.6h115.5v4.4h-115.5z" fill-rule="evenodd"/>
<path d="M97.3 230h115.5v4.3h-115.5z" fill-rule="evenodd"/>
<path d="M97.3 234.3h115.5v4.4h-115.5z" fill-rule="evenodd"/>
<path d="M97.3 238.7h115.5v4.3h-115.5z" fill-rule="evenodd"/>
<path d="M97.3 243h115.5v4.3h-115.5z" fill-rule="evenodd"/>
<path d="M2.5 216.4h41.6v.5h-41.6z" fill-rule="evenodd"/>
<path d="M44.1 216.4h52.4v.5h-52.4z" fill-rule="evenodd"/>
<path d="M96.5 216.4h117.1v.5h-117.1z" fill-rule="evenodd"/>
<path d="M2.5 256h41.6v.5h-41.6z" fill-rule="evenodd"/>
<path d="M44.1 256h52.4v.5h-52.4z" fill-rule="evenodd"/>
<path d="M96.5 256h117.1v.5h-117.1z" fill-rule="evenodd"/>
</g>
<g fill="#d9f6fa">
<path d="M3.3 216.9h40.1v4.4h-40.1z"/>
<path d="M3.3 251.7h40.1v4.3h-40.1z"/>
<path d="M44.9 216.9h50.9v4.4h-50.9z"/>
<path d="M44.9 251.7h50.9v4.3h-50.9z"/>
<path d="M97.3 216.9h115.5v4.4h-115.5z"/>
</g>
<g font-size="3.7" fill="#fff">
<text x="4.5" y="17.5">Procedures and</text>
<text x="98.8" y="17.5">CPT</text>
<text x="108.5" y="17.5">or HCPCS codes and how to obtain prior</text>
<text x="4.5" y="21.8">services</text>
<text x="46.2" y="19.6">Additional Information</text>
<text x="98.8" y="21.8">authorization</text>
</g>
<g font-size="3.7" fill="#1f3864">
<text x="3.3" y="27.9">Cosmetic and</text>
<text x="101.1" y="28.1">C44.629</text>
<text x="129" y="28.1">C44.691</text>
<text x="157" y="28.1">C44.692</text>
<text x="184.9" y="28.1">C44.699</text>
<text x="3.3" y="32.3">reconstructive</text>
<text x="101.1" y="32.9">C44.701</text>
<text x="129" y="32.9">C44.702</text>
<text x="157" y="32.9">C44.709</text>
<text x="184.9" y="32.9">C44.711</text>
<text x="3.3" y="36.6">procedures (cont.)</text>
<text x="101.1" y="37.6">C44.712</text>
<text x="129" y="37.6">C44.719</text>
<text x="157" y="37.6">C44.721</text>
<text x="184.9" y="37.6">C44.722</text>
<text x="101.1" y="42.4">C44.729</text>
<text x="101.1" y="47.2">C44.80</text>
<text x="129" y="42.4">C44.791</text>
<text x="129" y="47.2">C44.81</text>
<text x="157" y="42.4">C44.792</text>
<text x="157" y="47.2">C44.82</text>
<text x="184.9" y="42.4">C44.799</text>
<text x="184.9" y="47.2">C44.89</text>
<text x="101.1" y="51.9">C44.90</text>
<text x="129" y="51.9">C44.91</text>
<text x="157" y="51.9">C44.92</text>
<text x="184.9" y="51.9">C44.99</text>
<text x="101.1" y="56.7">C46.0</text>
<text x="129" y="56.7">C4A.0</text>
<text x="157" y="56.7">C4A.10</text>
<text x="184.9" y="56.7">C4A.111</text>
<text x="101.1" y="61.4">C4A.112</text>
<text x="129" y="61.4">C4A.121</text>
<text x="157" y="61.4">C4A.122</text>
<text x="184.9" y="61.4">C4A.20</text>
<text x="101.1" y="66.2">C4A.21</text>
<text x="101.1" y="71">C4A.39</text>
<text x="129" y="66.2">C4A.22</text>
<text x="129" y="71">C4A.4</text>
<text x="157" y="66.2">C4A.30</text>
<text x="157" y="71">C4A.51</text>
<text x="184.9" y="66.2">C4A.31</text>
<text x="184.9" y="71">C4A.51</text>
<text x="101.1" y="75.7">C4A.52</text>
<text x="129" y="75.7">C4A.52</text>
<text x="157" y="75.7">C4A.59</text>
<text x="184.9" y="75.7">C4A.60</text>
<text x="101.1" y="80.5">C4A.61</text>
<text x="129" y="80.5">C4A.62</text>
<text x="157" y="80.5">C4A.70</text>
<text x="184.9" y="80.5">C4A.71</text>
<text x="101.1" y="85.3">C4A.72</text>
<text x="129" y="85.3">C4A.8</text>
<text x="157" y="85.3">C4A.9</text>
<text x="184.9" y="85.3">C79.2</text>
<text x="101.1" y="90">D03.51</text>
<text x="101.1" y="94.8">D04.111</text>
<text x="129" y="90">D03.52</text>
<text x="129" y="94.8">D04.112</text>
<text x="157" y="90">D04.0</text>
<text x="157" y="94.8">D04.121</text>
<text x="184.9" y="90">D04.10</text>
<text x="184.9" y="94.8">D04.122</text>
<text x="101.1" y="99.5">D04.20</text>
<text x="129" y="99.5">D04.21</text>
<text x="157" y="99.5">D04.22</text>
<text x="184.9" y="99.5">D04.30</text>
<text x="101.1" y="104.3">D04.39</text>
<text x="129" y="104.3">D04.4</text>
<text x="157" y="104.3">D04.5</text>
<text x="184.9" y="104.3">D04.60</text>
<text x="101.1" y="109.1">D04.61</text>
<text x="101.1" y="113.8">D04.72</text>
<text x="129" y="109.1">D04.62</text>
<text x="129" y="113.8">D04.8</text>
<text x="157" y="109.1">D04.70</text>
<text x="157" y="113.8">D04.9</text>
<text x="184.9" y="109.1">D04.71</text>
<text x="4.5" y="119.4">Durable medical</text>
<text x="46.2" y="119.4">Notification/prior</text>
<text x="99.2" y="119.6">A7025</text>
<text x="128.1" y="119.6">A7026</text>
<text x="157" y="119.6">E0194</text>
<text x="185.8" y="119.6">E0265</text>
<text x="4.5" y="123.8">equipment (DME)</text>
<text x="46.2" y="123.8">authorization required only for</text>
<text x="99.2" y="124.4">E0266</text>
<text x="128.1" y="124.4">E0277</text>
<text x="157" y="124.4">E0296</text>
<text x="185.8" y="124.4">E0297</text>
<text x="46.2" y="128.1">DME codes listed with a retail</text>
<text x="99.2" y="129.2">E0300</text>
<text x="128.1" y="129.2">E0302</text>
<text x="157" y="129.2">E0304</text>
<text x="185.8" y="129.2">E0328</text>
<text x="46.2" y="132.4">purchase or cumulative rental</text>
<text x="46.2" y="136.8">cost of more than $1,000.</text>
<text x="99.2" y="133.9">E0329</text>
<text x="128.1" y="133.9">E0466</text>
<text x="157" y="133.9">E0471</text>
<text x="185.8" y="133.9">E0483</text>
<text x="99.2" y="138.7">E0745</text>
<text x="99.2" y="143.4">E0784</text>
<text x="128.1" y="138.7">E0764</text>
<text x="128.1" y="143.4">E0984</text>
<text x="157" y="138.7">E0766</text>
<text x="157" y="143.4">E0986</text>
<text x="185.8" y="138.7">E0770</text>
<text x="185.8" y="143.4">E1002</text>
<text x="46.2" y="145.5">Prosthetics are not DME — see</text>
<text x="46.2" y="149.8">Orthotics and prosthetics.</text>
<text x="99.2" y="148.2">E1003</text>
<text x="128.1" y="148.2">E1004</text>
<text x="157" y="148.2">E1005</text>
<text x="185.8" y="148.2">E1006</text>
<text x="46.2" y="154.2">Some home health care</text>
<text x="99.2" y="153">E1007</text>
<text x="128.1" y="153">E1008</text>
<text x="157" y="153">E1010</text>
<text x="185.8" y="153">E1016</text>
<text x="46.2" y="158.5">services may qualify under the</text>
<text x="99.2" y="157.7">E1018</text>
<text x="128.1" y="157.7">E1236</text>
<text x="157" y="157.7">E1238</text>
<text x="185.8" y="157.7">E1399</text>
<text x="46.2" y="162.8">DME requirement but are not</text>
<text x="46.2" y="167.2">subject to the $1,000 retail</text>
<text x="99.2" y="162.5">E1830</text>
<text x="99.2" y="167.3">E2506</text>
<text x="128.1" y="162.5">E2402</text>
<text x="128.1" y="167.3">E2508</text>
<text x="157" y="162.5">E2502</text>
<text x="157" y="167.3">E2510</text>
<text x="185.8" y="162.5">E2504</text>
<text x="185.8" y="167.3">E2511</text>
<text x="46.2" y="171.5">purchase or cumulative retail</text>
<text x="99.2" y="172">E2512</text>
<text x="128.1" y="172">E2599</text>
<text x="157" y="172">K0005</text>
<text x="185.8" y="172">K0012</text>
<text x="46.2" y="175.9">rental cost threshold — see</text>
<text x="99.2" y="176.8">K0014</text>
<text x="128.1" y="176.8">K0812</text>
<text x="157" y="176.8">K0848</text>
<text x="185.8" y="176.8">K0849</text>
<text x="46.2" y="180.2">Home health services.</text>
<text x="46.2" y="184.6">Power mobility devices and</text>
<text x="99.2" y="181.5">K0850</text>
<text x="128.1" y="181.5">K0851</text>
<text x="157" y="181.5">K0852</text>
<text x="185.8" y="181.5">K0853</text>
<text x="46.2" y="188.9">accessories, lymphedema</text>
<text x="99.2" y="186.3">K0854</text>
<text x="99.2" y="191.1">K0858</text>
<text x="128.1" y="186.3">K0855</text>
<text x="128.1" y="191.1">K0859</text>
<text x="157" y="186.3">K0856</text>
<text x="157" y="191.1">K0860</text>
<text x="185.8" y="186.3">K0857</text>
<text x="185.8" y="191.1">K0861</text>
<text x="46.2" y="193.3">pumps and pneumatic</text>
<text x="46.2" y="197.6">compressors require prior</text>
<text x="99.2" y="195.8">K0862</text>
<text x="128.1" y="195.8">K0863</text>
<text x="157" y="195.8">K0864</text>
<text x="185.8" y="195.8">K0868</text>
<text x="46.2" y="201.9">authorization regardless of the</text>
<text x="99.2" y="200.6">K0869</text>
<text x="128.1" y="200.6">K0870</text>
<text x="157" y="200.6">K0871</text>
<text x="185.8" y="200.6">K0877</text>
<text x="46.2" y="206.3">cost.</text>
<text x="99.2" y="205.4">K0878</text>
<text x="128.1" y="205.4">K0879</text>
<text x="157" y="205.4">K0880</text>
<text x="185.8" y="205.4">K0884</text>
<text x="99.2" y="210.1">K0885</text>
<text x="99.2" y="214.9">S1040</text>
<text x="128.1" y="210.1">K0886</text>
<text x="157" y="210.1">K0890</text>
<text x="185.8" y="210.1">K0891</text>
<text x="4.5" y="220.5">End-stage renal</text>
<text x="46.2" y="220.5">Advance notification required</text>
<text x="97.3" y="220.5">For notification/prior authorization, please call</text>
<text x="4.5" y="224.8">disease (ESRD)</text>
<text x="46.2" y="224.8">when members are referred to</text>
<text x="97.3" y="224.8">877-842-3210.</text>
<text x="4.5" y="229.1">dialysis services</text>
<text x="4.5" y="233.5">Services for treating</text>
<text x="46.2" y="229.1">an out-of-network care</text>
<text x="46.2" y="233.5">provider for dialysis services.</text>
<text x="97.3" y="233.5">To enroll or refer a member to the UnitedHealthcare ESRD Disease</text>
<text x="4.5" y="237.8">end-stage renal disease,</text>
<text x="97.3" y="237.8">Management Program, please contact the Kidney Resource Service at</text>
<text x="4.5" y="242.2">including outpatient</text>
<text x="46.2" y="242.2">Prior authorization not</text>
<text x="97.3" y="242.2">866-561-7518.</text>
<text x="4.5" y="246.5">dialysis services.</text>
<text x="46.2" y="246.5">required for ESRD when a</text>
<text x="46.2" y="250.8">member travels outside of the</text>
<text x="46.2" y="255.2">service area.</text>
</g>
<text font-size="2.5" fill="#fff" x="105.6" y="16.6">®</text>
<g font-size="2.1" fill="#222a35">
<text x="12.7" y="265.8">CPT</text>
<text x="12.7" y="268.2">PCA-1-26-00657-Clinical-QRG_04232026</text>
<text x="18.6" y="265.8">is a registered trademark of the American Medical Association.</text>
</g>
<text font-size="1.4" fill="#222a35" x="16.9" y="265.1">®</text>
</svg>
